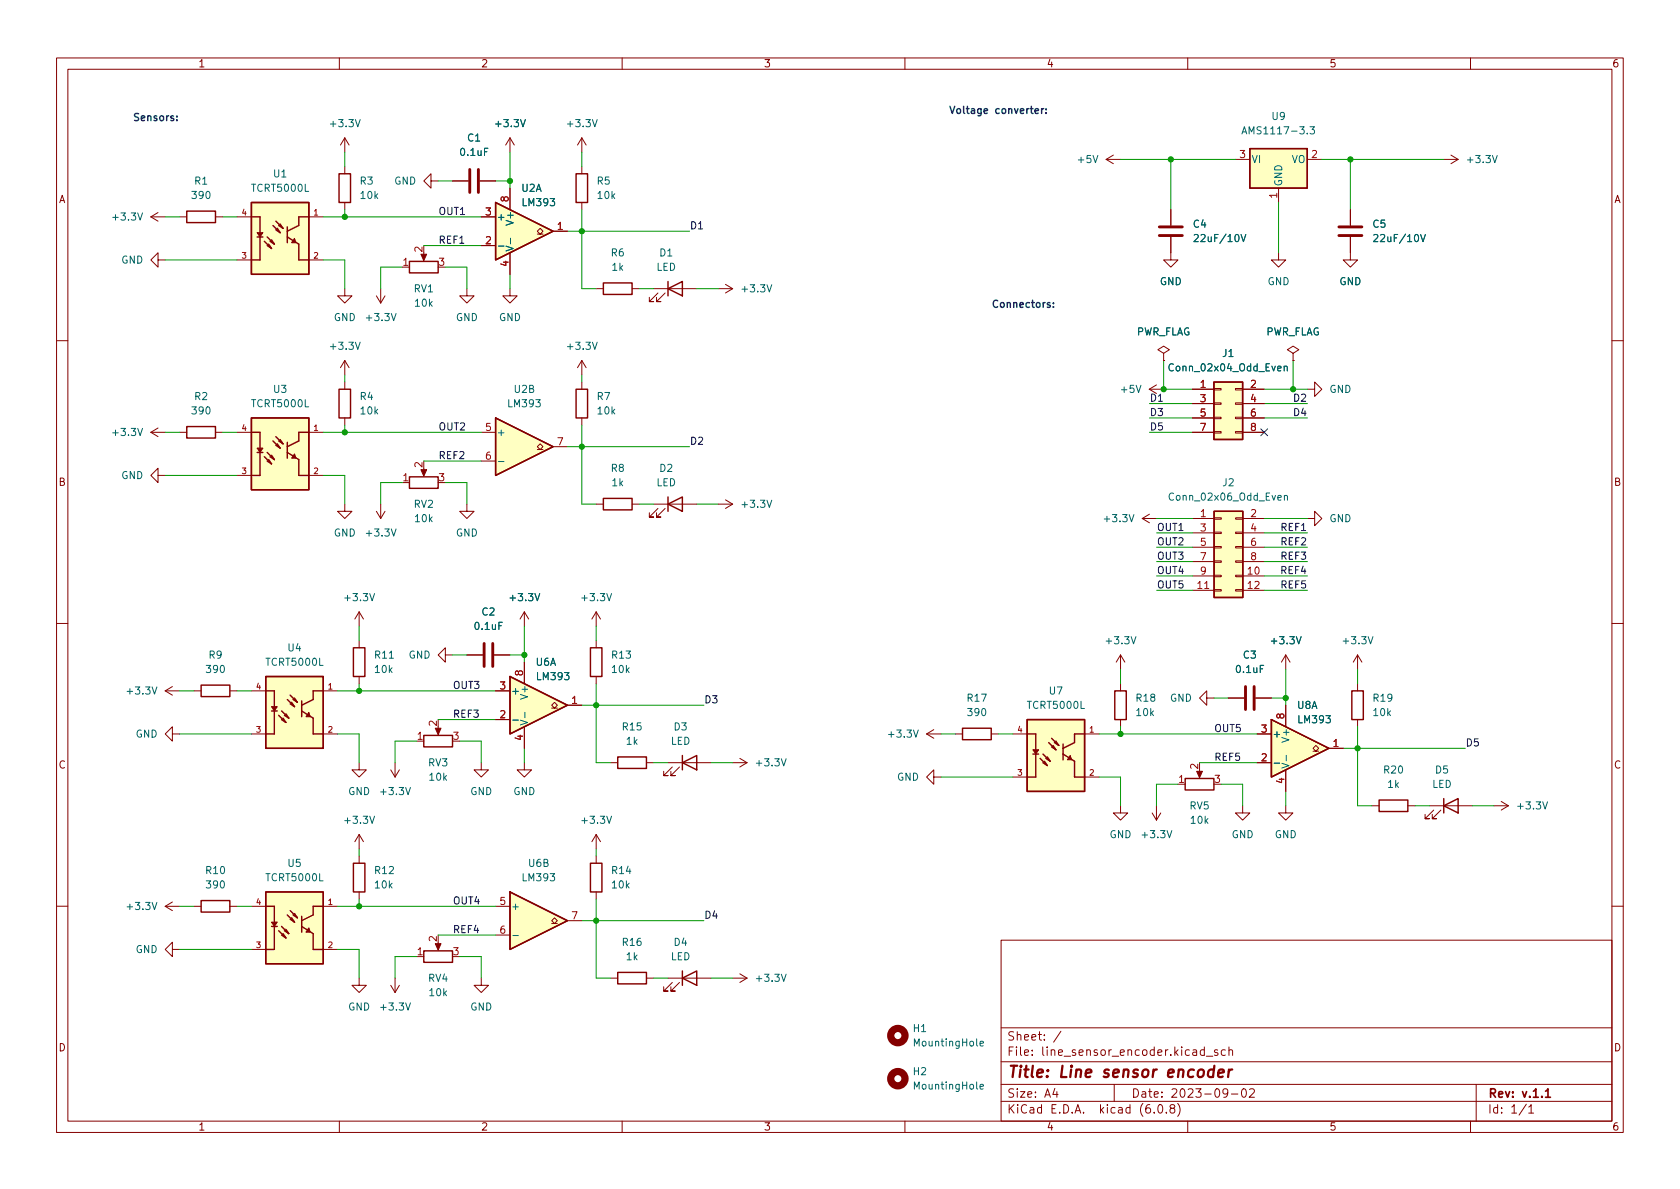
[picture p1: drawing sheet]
<svg xmlns="http://www.w3.org/2000/svg" width="297mm" height="210mm" viewBox="0 0 297 210" stroke-linecap="round" stroke-linejoin="round" font-family="sans-serif">
<g fill="none" stroke="#840000" stroke-width=".18">
<path d="M10 10.2h277v190.1h-277zM12 12.2h273v186.1h-273zM60 10.2v2M110 10.2v2M160 10.2v2M210 10.2v2M260 10.2v2M26.7 38.3h2.5M26.7 38.3l1.2 .8M27.9 37.6l-1.2 .7M31.7 38.3h1.3M38.1 38.3h1.3"/>
<path d="M41.9 38.3h2.5M54.6 38.3h2.5M61 24.4v2.5M61 29.5v1.2M61 35.8v1.3M61 24.4l-.8 1.2M61 24.4l.7 1.2M76.2 32v-1.3l-1.3 1.3 1.3 1.3v-1.3h1.3M80 32h2.8M84.8 32h2.8M85.1 38.3h2.5M90.2 24.4l-.8 1.2"/>
<path d="M90.2 24.4v2.5M90.2 33.3v3.8M90.2 24.4l.7 1.2M102.9 24.4l-.8 1.2M102.9 24.4v2.5M102.9 29.5v1.2M102.9 35.8v1.3M102.9 24.4l.7 1.2M195.6 28.2l1.2 .8M195.6 28.2h2.5M196.8 27.4l-1.2 .8M207 37.1v2.8"/>
<path d="M218.4 28.2h2.6M226.1 33.3v2.5M231.1 28.2h2.6M238.8 37.1v2.8M255.3 28.2h2.5M256.5 27.4l1.3 .8M257.8 28.2l-1.3 .8M27.9 46v-1.3l-1.2 1.3 1.2 1.2v-1.2h1.3M41.9 46h2.5M54.6 46h2.5M61 51v1.3h1.2l-1.2 1.3-1.3-1.3h1.3M66.5 52.3l.8 1.3"/>
<path d="M67.3 51v2.6M68.1 52.3l-.8 1.3M74.9 44.7v1M82.5 51v1.3h1.3l-1.3 1.3-1.2-1.3h1.2M85.1 43.4h2.5M90.2 51v1.3h1.2l-1.2 1.3-1.3-1.3h1.3M90.2 44.7v3.8M95 41.4h.5l-.5-.5 .5-.5 .5 .5-.5 .5h.5M97.8 40.9h2.5M105.4 51h1.3M111.8 51h1.2M115.6 51h7.6"/>
<path d="M116.3 51.8l-1.5 1.5h.8h-.8v-.7M117.6 51.8l-1.5 1.5h.7h-.7v-.7M127 51h2.5M128.3 50.3l1.2 .7M129.5 51l-1.2 .8M207 41.9v4.1h1.3l-1.3 1.2-1.3-1.2h1.3M226.1 44.7v1.3h1.2l-1.2 1.2-1.3-1.2h1.3M238.8 41.9v4.1h1.2l-1.2 1.2-1.3-1.2h1.3M10 60.2h2M26.7 76.4h2.5M26.7 76.4l1.2 .8M27.9 75.7l-1.2 .7"/>
<path d="M31.7 76.4h1.3M38.1 76.4h1.3M41.9 76.4h2.5M54.6 76.4h2.5M61 63.7v2.6M61 67.6v1.2M61 73.9v1.3M61 63.7l-.8 1.3M61 63.7l.7 1.3M85.1 76.4h2.5M95 79.5h.5l-.5-.5 .5-.5 .5 .5-.5 .5h.5M97.8 79h2.5"/>
<path d="M102.9 63.7v2.6M102.9 67.6v1.2M102.9 73.9v1.3M102.9 63.7l-.8 1.3M102.9 63.7l.7 1.3M203.2 68.8h2.5M203.2 68.8l1.3 .8M204.5 68.1l-1.3 .7M205.7 62.5l1.1-.7-1.1-.6-1 .6 1 .7v1.2M205.7 63.7h.1M210.8 68.8h3.8M210.8 71.4h3.8"/>
<path d="M210.8 73.9h3.8M210.8 76.4h3.8M214.6 76.3h1.3v.3h-1.3zM214.6 73.8h1.3v.2h-1.3zM214.6 71.2h1.3v.3h-1.3zM214.6 68.7h1.3v.3h-1.3zM218.4 76.3h1.3v.3h-1.3zM218.4 73.8h1.3v.2h-1.3zM218.4 71.2h1.3v.3h-1.3zM218.4 68.7h1.3v.3h-1.3zM219.7 68.8h3.8M219.7 71.4h3.8"/>
<path d="M219.7 73.9h3.8M219.7 76.4h3.8M228.6 62.5l1-.7-1-.6-1 .6 1 .7v1.2M228.6 63.7h.1M231.2 68.8h1.2v-1.2l1.3 1.2-1.3 1.3v-1.3M285 60.2h2M27.9 84.1v-1.3l-1.2 1.3 1.2 1.2v-1.2h1.3M41.9 84.1h2.5M54.6 84.1h2.5M61 89.1v1.3h1.2l-1.2 1.3-1.3-1.3h1.3M66.5 90.4l.8 1.3M67.3 89.1v2.6"/>
<path d="M68.1 90.4l-.8 1.3M74.9 82.8v1M82.5 89.1v1.3h1.3l-1.3 1.3-1.2-1.3h1.2M85.1 81.5h2.5M105.4 89.1h1.3M111.8 89.1h1.2M115.6 89.1h7.6M116.3 89.9l-1.5 1.5h.8h-.8v-.7M117.6 89.9l-1.5 1.5h.7h-.7v-.7M127 89.1h2.5M128.3 88.4l1.2 .7M129.5 89.1l-1.2 .8"/>
<path d="M202 91.7l1.2 .8M202 91.7h2.5M203.2 90.9l-1.2 .8M210.9 91.7h3.8M210.9 94.2h3.8M210.9 96.8h3.8M210.9 99.3h3.8M214.7 99.2h1.2v.2h-1.2zM214.7 96.6h1.2v.3h-1.2zM214.7 94.1h1.2v.3h-1.2zM214.7 91.6h1.2v.2h-1.2zM218.5 99.2h1.2v.2h-1.2z"/>
<path d="M218.5 96.6h1.2v.3h-1.2zM218.5 94.1h1.2v.3h-1.2zM218.5 91.6h1.2v.2h-1.2zM219.7 91.7h3.9M219.7 94.2h3.9M219.7 96.8h3.9M219.7 99.3h3.9M231.2 91.7h1.2v-1.3l1.3 1.3-1.3 1.3v-1.3M10 110.2h2M63.5 108.2v2.5M63.5 113.3v1.2M63.5 119.6v1.3"/>
<path d="M63.5 108.2l-.8 1.3M63.5 108.2l.8 1.3M78.7 115.8v-1.3l-1.2 1.3 1.2 1.3v-1.3h1.3M82.5 115.8h2.8M87.4 115.8h2.8M92.7 108.2v2.5M92.7 117.1v3.8M92.7 108.2l-.8 1.3M92.7 108.2l.8 1.3M105.4 108.2v2.5M105.4 113.3v1.2M105.4 119.6v1.3"/>
<path d="M105.4 108.2l-.8 1.3M105.4 108.2l.8 1.3M198.1 115.8v2.6M198.1 115.8l-.7 1.3M198.1 115.8l.8 1.3M210.9 101.8h3.8M210.9 104.4h3.8M214.7 104.3h1.2v.2h-1.2zM214.7 101.7h1.2v.3h-1.2zM218.5 104.3h1.2v.2h-1.2zM218.5 101.7h1.2v.3h-1.2zM219.7 101.8h3.9"/>
<path d="M219.7 104.4h3.9M227.3 115.8v2.6M227.3 115.8l-.7 1.3M227.3 115.8l.8 1.3M240 115.8v2.6M240 115.8l-.7 1.3M240 115.8l.8 1.3M285 110.2h2M29.2 122.2h2.5M29.2 122.2l1.3 .7M30.5 129.8v-1.3l-1.3 1.3 1.3 1.3v-1.3h1.2M30.5 121.4l-1.3 .8"/>
<path d="M34.3 122.2h1.3M40.6 122.2h1.3M44.4 129.8h2.6M44.4 122.2h2.6M57.1 129.8h2.6M57.1 122.2h2.6M63.5 134.9v1.2h1.3l-1.3 1.3-1.3-1.3h1.3M69.1 136.1l.7 1.3M69.8 134.9v2.5M70.6 136.1l-.8 1.3M77.5 128.5v1M85.1 134.9v1.2h1.3l-1.3 1.3-1.3-1.3h1.3"/>
<path d="M87.6 122.2h2.6M87.6 127.2h2.6M92.7 134.9v1.2h1.3l-1.3 1.3-1.3-1.3h1.3M92.7 128.5v3.8M97.5 125.2h.5l-.5-.5 .5-.5 .6 .5-.6 .5h.6M100.3 124.7h2.6M107.9 134.9h1.3M114.3 134.9h1.3M118.1 134.9h7.6M118.9 135.6l-1.6 1.6h.8h-.8v-.8M120.1 135.6l-1.5 1.6h.8h-.8v-.8M129.5 134.9h2.6"/>
<path d="M130.8 134.1l1.3 .8M132.1 134.9l-1.3 .7M163.8 129.8h2.6M163.8 129.8l1.3 .8M165.1 137.4v-1.3l-1.3 1.3 1.3 1.3v-1.3h1.3M165.1 129l-1.3 .8M168.9 129.8h1.3M175.3 129.8h1.2M179.1 129.8h2.5M179.1 137.4h2.5M191.8 129.8h2.5M191.8 137.4h2.5"/>
<path d="M198.1 120.9v1.3M198.1 127.2v1.3M212.1 136.1v1.1M213.4 123.4v-1.2l-1.3 1.2 1.3 1.3v-1.3h1.2M217.2 123.4h2.8M222 123.4h2.8M222.2 129.8h2.6M222.2 134.9h2.6M227.3 124.7v3.8M227.3 136.1v3.8M232.2 132.8h.5l-.5-.5 .5-.5 .5 .5-.5 .5h.5M234.9 132.3h2.6"/>
<path d="M240 120.9v1.3M240 127.2v1.3M30.5 159.5l-1.3 .8M63.5 147.6v2.5M63.5 151.4v1.2M63.5 157.7v1.3M63.5 147.6l-.8 1.2M63.5 147.6l.8 1.2M105.4 147.6v2.5M105.4 151.4v1.2M105.4 157.7v1.3M105.4 147.6l-.8 1.2"/>
<path d="M105.4 147.6l.8 1.2M198.1 142.5v1.3h1.3l-1.3 1.2-1.3-1.2h1.3M203.7 143.8l.8 1.2M204.5 142.5v2.5M205.2 143.8l-.7 1.2M219.7 142.5v1.3h1.3l-1.3 1.2-1.3-1.2h1.3M227.3 142.5v1.3h1.3l-1.3 1.2-1.2-1.2h1.2M242.6 142.5h1.2M248.9 142.5h1.3M252.7 142.5h7.6M253.5 143.3l-1.5 1.5h.7h-.7v-.8M254.8 143.3l-1.6 1.5h.8h-.8v-.8"/>
<path d="M264.2 142.5h2.5M265.4 141.7l1.3 .8M266.7 142.5l-1.3 .8M10 160.2h2M29.2 160.3l1.3 .7M29.2 160.3h2.5M30.5 167.9v-1.3l-1.3 1.3 1.3 1.3v-1.3h1.2M34.3 160.3h1.3M40.6 160.3h1.3M44.4 160.3h2.6M44.4 167.9h2.6M57.1 160.3h2.6"/>
<path d="M57.1 167.9h2.6M63.5 173v1.2h1.3l-1.3 1.3-1.3-1.3h1.3M69.1 174.2l.7 1.3M69.8 173v2.5M70.6 174.2l-.8 1.3M77.5 166.6v1M85.1 173v1.2h1.3l-1.3 1.3-1.3-1.3h1.3M87.6 160.3h2.6M87.6 165.3h2.6M97.5 163.3h.5l-.5-.5 .5-.5 .6 .5-.6 .5h.6M100.3 162.8h2.6M107.9 173h1.3"/>
<path d="M114.3 173h1.3M118.1 173h7.6M118.9 173.7l-1.6 1.6h.8h-.8v-.8M120.1 173.7l-1.5 1.6h.8h-.8v-.8M129.5 173h2.6M130.8 172.2l1.3 .8M132.1 173l-1.3 .7M177 166.3h108v32h-108zM285 160.2h2M60 198.3v2M110 198.3v2M160 198.3v2"/>
<path d="M177 194.8h108M177 191.8h108M177 187.8h108M177 181.8h108M186.5 192.5l-.4 1h1M186.9 193v1M187.6 182.4l-1.3 1.9M197 191.8v3M204.1 196.7v.1M204.9 195.4l.2-.1a.81 .81 0 0 1 .6 .7 .81 .81 0 0 1-.3 .8h-.2a.81 .81 0 0 1-.6-.6 .81 .81 0 0 1 .3-.8zM206.2 196.7v.1M207.1 196l-.2-.3v-.2l.2-.2 .5 .1 .1 .2-.1 .2-.6 .2-.1 .3v.4l.2 .1h.5l.1-.3-.1-.4-.2-.1"/>
<path d="M208.2 195.1a1.72 1.72 0 0 1 0 2.3M210 198.3v2M212.9 185.7l-.4-.1-.3 .3v.4l.2 .3h.5M212.9 185.1v1.5M213.3 186.8h1.1M215.3 185.7l-.4-.1-.2 .2 .1 .3 .5 .1v.4h-.6M216.6 185.7l-.4-.1-.3 .3v.4l.2 .3h.5M217.1 193.2l-.3 .3h-.3l-.3-.3 .2-.6 .4-.1 .2 .2a.99 .99 0 0 1-.4 1.3h-.2M217.3 185.8l.2-.2 .4 .1v.9M217.3 185.1v1.5M217.7 193.5h1.2M219.7 192.6l.2-.1a.81 .81 0 0 1 .5 .7 .81 .81 0 0 1-.3 .8h-.1a.81 .81 0 0 1-.6-.6 .81 .81 0 0 1 .3-.8z"/>
<path d="M220.9 192.7l.6-.2 .2 .2 .1 .3-.9 1h.9M260 198.3v2M261 191.8v6.5M269.9 195.3l-1.3 1.9M270.3 195.8l.4-.5v1.5M270.3 196.8h.9"/>
</g>
<path d="M273.3 193l.4-.5v1.5M273.3 194h.8" fill="none" stroke="#840000" stroke-width=".3"/>
<path d="M214.6 189.2a.66 .66 0 0 0-1 .3v.6l.1 .3 .2 .1 .6-.1M214.7 188.5l-.2 2M215.4 189.8l1-.2-.1-.4-.5-.1-.3 .3-.1 1 .2 .1 .6-.1M217.3 189.1l-.2 1.4M217.9 189.1l-.4 .1-.2 .3" fill="none" stroke="#840000" stroke-width=".4"/>
<g fill="#ffffc2" stroke="#ffffc2" stroke-width=".18">
<path d="M214.6 67.6h5.1v10.1h-5.1z"/>
<path d="M181.6 127.2h10.2v12.7h-10.2z"/>
<path d="M47 119.6h10.1v12.7h-10.1z"/>
<path d="M224.8 127.2l10.1 5.1-10.1 5.1z"/>
<path d="M87.6 73.9l10.2 5.1-10.2 5.1z"/>
<path d="M90.2 119.6l10.1 5.1-10.1 5.1z"/>
<path d="M214.7 90.4h5v15.3h-5z"/>
<path d="M87.6 35.8l10.2 5.1-10.2 5.1z"/>
<path d="M221 26.3h10.1v7h-10.1z"/>
<path d="M90.2 157.7l10.1 5.1-10.1 5.1z"/>
<path d="M44.4 35.8h10.2v12.7h-10.2z"/>
<path d="M44.4 73.9h10.2v12.7h-10.2z"/>
<path d="M47 157.7h10.1v12.7h-10.1z"/>
</g>
<g fill="none" stroke="#840000" stroke-width=".25">
<path d="M33 37.3h5.1v2.1h-5.1zM44.4 35.8h10.2v12.7h-10.2zM44.4 38.3h1.6v2.8M48.3 39.9l1.2 1.2M48.8 39.1l1.2 1.3M49.3 39.9l.7 .5M49.5 39.6l.5 .8M54.6 38.3h-1.8v1.6l-2 1M59.9 30.7h2.1v5.1h-2.1zM87.6 35.8l10.2 5.1-10.2 5.1zM101.9 30.7h2v5.1h-2zM221 26.3h10.1v7h-10.1z"/>
<path d="M45.5 41.9h1M46 41.9v4.1h-1.6M46.7 42.7l1.3 1.2M47.2 43.4l.8 .5M47.2 41.9l1.3 1.3M47.5 43.2l.5 .7M47.8 42.7l.7 .5M48 42.4l.5 .8M48.8 40.6l.7 .5M49 40.4l.5 .7M50.8 41.9l2 1.3v2.8h1.8M50.8 40.1v2.8"/>
<path d="M72.4 46.2h5.1v2.1h-5.1zM106.7 50h5.1v2.1h-5.1zM118.1 51l2.5-1.2v2.5zM118.1 49.8v2.5M33 75.4h5.1v2.1h-5.1zM44.4 73.9h10.2v12.7h-10.2zM44.4 76.4h1.6v2.8M48.3 78l1.2 1.2M48.8 77.2l1.2 1.3M48.8 78.7l.7 .5M49 78.5l.5 .7M49.3 78l.7 .5"/>
<path d="M49.5 77.7l.5 .8M50.8 78.2v2.8M54.6 76.4h-1.8v1.6l-2 1M59.9 68.8h2.1v5.1h-2.1zM87.6 73.9l10.2 5.1-10.2 5.1zM101.9 68.8h2v5.1h-2zM214.6 67.6h5.1v10.1h-5.1zM45.5 80h1M46 80v4.1h-1.6M46.7 80.8l1.3 1.2M47.2 80l1.3 1.3M47.2 81.5l.8 .5"/>
<path d="M47.5 81.3l.5 .7M47.8 80.8l.7 .5M48 80.5l.5 .8M50.8 80l2 1.3v2.8h1.8M72.4 84.3h5.1v2.1h-5.1zM106.7 88.1h5.1v2.1h-5.1zM118.1 89.1l2.5-1.2v2.5zM118.1 87.9v2.5M214.7 90.4h5v15.3h-5zM47 119.6h10.1v12.7h-10.1zM62.5 114.5h2v5.1h-2zM90.2 119.6l10.1 5.1-10.1 5.1z"/>
<path d="M104.4 114.5h2v5.1h-2zM35.6 121.2h5v2h-5zM47 122.2h1.5v2.8M48 125.7h1M48.5 125.7v4.1h-1.5M49.3 126.5l1.2 1.3M49.8 125.7l1.3 1.3M49.8 127.2l.7 .6M50 127l.5 .8M50.3 126.5l.8 .5M50.5 126.2l.6 .8M50.8 123.7l1.3 1.3"/>
<path d="M51.3 122.9l1.3 1.3M51.3 124.5l.8 .5M51.6 124.2l.5 .8M51.8 123.7l.8 .5M52.1 123.4l.5 .8M53.3 125.7l2.1 1.3v2.8h1.7M53.3 123.9v2.8M57.1 122.2h-1.7v1.5l-2.1 1M74.9 130h5.1v2.1h-5.1zM109.2 133.9h5.1v2h-5.1zM120.6 134.9l2.6-1.3v2.5zM120.6 133.6v2.5"/>
<path d="M170.2 128.8h5.1v2h-5.1zM181.6 127.2h10.2v12.7h-10.2zM181.6 129.8h1.5v2.8M182.6 133.3h1M183.1 133.3v4.1h-1.5M183.9 134.1l1.3 1.3M184.4 133.3l1.3 1.3M184.4 134.9l.8 .5M184.7 134.6l.5 .8M184.9 134.1l.8 .5M185.2 133.9l.5 .7M185.4 131.3l1.3 1.3"/>
<path d="M185.9 130.6l1.3 1.2M185.9 132.1l.8 .5M186.2 131.8l.5 .8M186.4 131.3l.8 .5M186.7 131.1l.5 .7M188 133.3l2 1.3v2.8h1.8M188 131.6v2.8M191.8 129.8h-1.8v1.5l-2 1M197.1 122.2h2v5h-2zM209.5 137.7h5.1v2h-5.1zM224.8 127.2l10.1 5.1-10.1 5.1zM239 122.2h2v5h-2z"/>
<path d="M35.6 159.3h5v2h-5zM47 157.7h10.1v12.7h-10.1zM62.5 152.6h2v5.1h-2zM90.2 157.7l10.1 5.1-10.1 5.1zM104.4 152.6h2v5.1h-2zM243.8 141.5h5.1v2h-5.1zM255.3 142.5l2.5-1.3v2.6zM255.3 141.2v2.6M47 160.3h1.5v2.8M48 163.8h1M48.5 163.8v4.1h-1.5M49.3 164.6l1.2 1.3"/>
<path d="M49.8 163.8l1.3 1.3M49.8 165.3l.7 .6M50 165.1l.5 .8M50.3 164.6l.8 .5M50.5 164.3l.6 .8M50.8 161.8l1.3 1.3M51.3 161l1.3 1.3M51.3 162.6l.8 .5M51.6 162.3l.5 .8M51.8 161.8l.8 .5M52.1 161.5l.5 .8M53.3 162v2.8"/>
<path d="M53.3 163.8l2.1 1.3v2.8h1.7M57.1 160.3h-1.7v1.5l-2.1 1M74.9 168.1h5.1v2.1h-5.1zM109.2 172h5.1v2h-5.1zM120.6 173l2.6-1.3v2.5zM120.6 171.7v2.5"/>
</g>
<g fill="none" stroke="#006464" stroke-width=".18">
<path d="M219.6 23.7l.4-1.3 .4 1.3M219.7 23.3h.6M231.6 22.4h.8l-.4 .5 .3 .1v.6l-.1 .1-.6-.1M88.1 43.5h1M90.3 42.1v1M211.1 41.6l.5-.1 .3 .3-.8 .9h.8M219.4 41.5l.4 1.2 .5-1.2M242.9 41.6l.5-.1 .2 .3-.8 .9h.8M251.2 41.5l.4 1.2 .4-1.2M227.1 64.9l.1-.2 .3 .1 .1 .8M227.1 64.7v.9M88.1 81.6h1"/>
<path d="M227.1 87.7l.2-.1 .3 .1v.8M227.1 87.6v.9M90.7 127.3h.9M92.8 126v.9M225.3 135h1M227.4 133.6v.9M90.7 165.4h.9M173.3 192.2l.6-.2-.1-.2-.3-.1-.2 .2v.6h.5M173.3 184.5l.6-.1-.1-.2-.3-.1-.2 .2v.6h.5"/>
</g>
<g fill="#840000" stroke="#840000" stroke-width=".18">
<path d="M182.6 132.6h1l-.5 .7z"/>
<path d="M189.2 133.6l.3 .8h-.8z"/>
<path d="M48 125h1l-.5 .7z"/>
<path d="M54.6 126l.3 .7h-.8z"/>
<path d="M74.4 83.1h1l-.5 1.1z"/>
<path d="M77 166.9h1l-.5 1.1z"/>
<path d="M74.4 45h1l-.5 1.1z"/>
<path d="M45.5 41.1h1l-.5 .8z"/>
<path d="M52.1 42.2l.2 .7h-.7z"/>
<path d="M77 128.8h1l-.5 1.1z"/>
<path d="M45.5 79.2h1l-.5 .8z"/>
<path d="M52.1 80.3l.2 .7h-.7z"/>
<path d="M211.6 136.4h1l-.5 1.1z"/>
<path d="M48 163.1h1l-.5 .7z"/>
<path d="M54.6 164.1l.3 .7h-.8z"/>
</g>
<path d="M83.1 30v4M84.6 30v4M205 41.7h4M205 40.1h4M236.7 41.7h4.1M236.7 40.1h4.1M85.6 113.8v4.1M87.1 113.8v4.1M220.2 121.4v4.1M221.7 121.4v4.1" fill="none" stroke="#840000" stroke-width=".51"/>
<g fill="none" stroke="#840000" stroke-width="1.3">
<circle cx="158.7" cy="190.7" r="1.27"/>
<circle cx="158.7" cy="183.1" r="1.27"/>
</g>
<path d="M168 18.8l.4 1.3 .4-1.3M169.2 19.3l.2-.1 .4 .1v.5l-.1 .2-.3 .1-.2-.2zM176.4 53.2a.6 .6 0 0 0-.8 .4 .6 .6 0 0 0 .6 .8l.2-.2" fill="none" stroke="#0000c2" stroke-width=".25"/>
<g fill="none" stroke="#009600" stroke-width=".18">
<path d="M29.2 38.3h2.5M39.4 38.3h2.5M57.1 38.3h28M61 26.9v2.6M61 37.1v1.2M77.5 32h2.5M87.6 32h2.6M90.2 26.9v6.4M102.9 26.9v2.6M102.9 37.1v13.9h2.5M198.1 28.2h20.3M207 28.2v8.9"/>
<path d="M226.1 35.8v8.9M233.7 28.2h21.6M238.8 28.2v8.9M29.2 46h12.7M57.1 46h3.9v5M71.1 47.2h-3.8v3.8M74.9 43.4h10.2M78.7 47.2h3.8v3.8M90.2 48.5v2.5M100.3 40.9h21.6M113 51h2.6M123.2 51h3.8"/>
<path d="M29.2 76.4h2.5M39.4 76.4h2.5M57.1 76.4h28M61 66.3v1.3M61 75.2v1.2M100.3 79h21.6M102.9 66.3v1.3M102.9 75.2v13.9h2.5M203.2 76.4h7.6M203.2 71.4h7.6M203.2 73.9h7.6M205.7 63.7v5.1h5.1"/>
<path d="M223.5 68.8h7.7M223.5 71.4h7.7M223.5 73.9h7.7M228.6 63.7v5.1M29.2 84.1h12.7M57.1 84.1h3.9v5M71.1 85.3h-3.8v3.8M74.9 81.5h10.2M78.7 85.3h3.8v3.8M113 89.1h2.6M123.2 89.1h3.8M204.5 94.2h6.4"/>
<path d="M204.5 99.3h6.4M204.5 91.7h6.4M204.5 96.8h6.4M223.6 94.2h7.6M223.6 99.3h7.6M223.6 91.7h7.6M223.6 96.8h7.6M63.5 110.7v2.6M80 115.8h2.5M90.2 115.8h2.5M92.7 110.7v6.4M105.4 110.7v2.6"/>
<path d="M198.1 118.4v2.5M204.5 104.4h6.4M204.5 101.8h6.4M223.6 104.4h7.6M223.6 101.8h7.6M227.3 118.4v6.3M240 118.4v2.5M31.7 129.8h12.7M31.7 122.2h2.6M41.9 122.2h2.5M59.7 129.8h3.8v5.1M59.7 122.2h27.9"/>
<path d="M63.5 120.9v1.3M73.7 131.1h-3.9v3.8M77.5 127.2h10.1M81.3 131.1h3.8v3.8M92.7 132.3v2.6M102.9 124.7h21.6M105.4 120.9v14h2.5M115.6 134.9h2.5M125.7 134.9h3.8M166.4 129.8h2.5M166.4 137.4h12.7M176.5 129.8h2.6"/>
<path d="M194.3 137.4h3.8v5.1M194.3 129.8h27.9M198.1 128.5v1.3M208.3 138.7h-3.8v3.8M212.1 134.9h10.1M214.6 123.4h2.6M215.9 138.7h3.8v3.8M224.8 123.4h2.5M227.3 139.9v2.6M237.5 132.3h21.6M240 128.5v14h2.6M63.5 150.1v1.3"/>
<path d="M63.5 159v1.3M105.4 150.1v1.3M105.4 159v14h2.5M250.2 142.5h2.5M260.3 142.5h3.9M31.7 160.3h2.6M31.7 167.9h12.7M41.9 160.3h2.5M59.7 160.3h27.9M59.7 167.9h3.8v5.1M73.7 169.2h-3.9v3.8M77.5 165.3h10.1"/>
<path d="M81.3 169.2h3.8v3.8M102.9 162.8h21.6M115.6 173h2.5M125.7 173h3.8"/>
</g>
<path d="M222.9 75.8l1.2 1.3M224.1 75.8l-1.2 1.3" fill="none" stroke="#000084" stroke-width=".18"/>
<g fill="#009600" stroke="#009600" stroke-width=".18">
<circle cx="227.3" cy="123.4" r=".46"/>
<circle cx="240" cy="132.3" r=".46"/>
<circle cx="205.7" cy="68.8" r=".46"/>
<circle cx="102.9" cy="40.9" r=".46"/>
<circle cx="228.6" cy="68.8" r=".46"/>
<circle cx="207" cy="28.2" r=".46"/>
<circle cx="238.8" cy="28.2" r=".46"/>
<circle cx="198.1" cy="129.8" r=".46"/>
<circle cx="105.4" cy="124.7" r=".46"/>
<circle cx="92.7" cy="115.8" r=".46"/>
<circle cx="61" cy="76.4" r=".46"/>
<circle cx="102.9" cy="79" r=".46"/>
<circle cx="63.5" cy="122.2" r=".46"/>
<circle cx="63.5" cy="160.3" r=".46"/>
<circle cx="61" cy="38.3" r=".46"/>
<circle cx="90.2" cy="32" r=".46"/>
<circle cx="105.4" cy="162.8" r=".46"/>
</g>
<text font-size="2.8" fill="#840000" x="178" y="190.6">Title: Line sensor encoder</text>
<g font-size="2.1" fill="#840000">
<text x="178" y="184">Sheet: /</text>
<text x="178" y="186.7">File: line_sensor_encoder.kicad_sch</text>
<text x="178" y="196.9">KiCad E.D.A. kicad (6.0.8)</text>
<text x="178" y="194.1">Size: A4</text>
<text x="200" y="194.1">Date: 2023-09-02</text>
<text x="263" y="194.1">Rev: v.1.1</text>
<text x="263" y="196.9">Id: 1/1</text>
</g>
<g font-size="1.8" fill="#840000">
<text x="35" y="11.9">1</text>
<text x="85" y="11.9">2</text>
<text x="135" y="11.9">3</text>
<text x="185" y="11.9">4</text>
<text x="235" y="11.9">5</text>
<text x="285" y="11.9">6</text>
<text x="10.3" y="35.9">A</text>
<text x="285.3" y="35.9">A</text>
<text x="10.3" y="85.9">B</text>
<text x="285.3" y="85.9">B</text>
<text x="10.3" y="135.9">C</text>
<text x="285.3" y="135.9">C</text>
<text x="10.3" y="185.9">D</text>
<text x="285.3" y="185.9">D</text>
<text x="35" y="199.9">1</text>
<text x="85" y="199.9">2</text>
<text x="135" y="199.9">3</text>
<text x="185" y="199.9">4</text>
<text x="235" y="199.9">5</text>
<text x="285" y="199.9">6</text>
</g>
<g font-size="1.8" fill="#0000c2">
<text x="24.2" y="21.4">Sensors:</text>
<text x="169.9" y="20.1">Voltage converter:</text>
<text x="176.3" y="54.4">Connectors:</text>
</g>
<g font-size="1.8" fill="#006464">
<text x="58.6" y="22.5">+3.3V</text>
<text x="87.8" y="22.5">+3.3V</text>
<text x="100.5" y="22.5">+3.3V</text>
<text x="220.6" y="23.7">AMS1117-3.3</text>
<text x="224.9" y="21.2">U9</text>
<text x="81.5" y="27.6">0.1uF</text>
<text x="82.7" y="25">C1</text>
<text x="190.7" y="28.8">+5V</text>
<text x="221.2" y="28.8">VI</text>
<text x="228.3" y="28.8">VO</text>
<text x="259.7" y="28.8">+3.3V</text>
<text x="34.1" y="35.2">390</text>
<text x="34.4" y="32.6">R1</text>
<text x="44.7" y="33.9">TCRT5000L</text>
<text x="48.4" y="31.4">U1</text>
<text x="63.7" y="32.6">R3</text>
<text x="63.8" y="35.2">10k</text>
<text x="69.7" y="32.6">GND</text>
<text x="92.2" y="33.9">U2A</text>
<text x="105.6" y="32.6">R5</text>
<text x="105.7" y="35.2">10k</text>
<text x="226.7" y="33" transform="rotate(-90 226.7 33)">GND</text>
<text x="20.1" y="39">+3.3V</text>
<text x="87.8" y="39">+</text>
<text x="90.8" y="39.4" transform="rotate(-90 90.8 39.4)">V+</text>
<text x="92.5" y="36.4">LM393</text>
<text x="211" y="40.3">C4</text>
<text x="242.8" y="40.3">C5</text>
<text x="21.4" y="46.6">GND</text>
<text x="90.8" y="44.6" transform="rotate(-90 90.8 44.6)">V-</text>
<text x="108.1" y="45.3">R6</text>
<text x="108.2" y="47.9">1k</text>
<text x="116" y="47.9">LED</text>
<text x="116.7" y="45.3">D1</text>
<text x="211.8" y="42.8">22uF/10V</text>
<text x="243.5" y="42.8">22uF/10V</text>
<text x="73.2" y="51.7">RV1</text>
<text x="131.4" y="51.7">+3.3V</text>
<text x="205" y="50.4">GND</text>
<text x="224.1" y="50.4">GND</text>
<text x="236.8" y="50.4">GND</text>
<text x="59" y="56.8">GND</text>
<text x="65" y="56.8">+3.3V</text>
<text x="73.5" y="54.2">10k</text>
<text x="80.6" y="56.8">GND</text>
<text x="88.2" y="56.8">GND</text>
<text x="200.8" y="59.3">PWR_FLAG</text>
<text x="223.7" y="59.3">PWR_FLAG</text>
<text x="58.6" y="61.8">+3.3V</text>
<text x="100.5" y="61.8">+3.3V</text>
<text x="207.1" y="65.7">Conn_02x04_Odd_Even</text>
<text x="216.2" y="63.1">J1</text>
<text x="34.4" y="70.7">R2</text>
<text x="48.4" y="69.5">U3</text>
<text x="63.7" y="70.7">R4</text>
<text x="90.9" y="69.5">U2B</text>
<text x="105.6" y="70.7">R7</text>
<text x="198.3" y="69.5">+5V</text>
<text x="235" y="69.5">GND</text>
<text x="20.1" y="77.1">+3.3V</text>
<text x="34.1" y="73.3">390</text>
<text x="44.7" y="72">TCRT5000L</text>
<text x="63.8" y="73.3">10k</text>
<text x="87.8" y="77.1">+</text>
<text x="90" y="72">LM393</text>
<text x="105.7" y="73.3">10k</text>
<text x="108.1" y="83.4">R8</text>
<text x="116.7" y="83.4">D2</text>
<text x="21.4" y="84.7">GND</text>
<text x="73.2" y="89.8">RV2</text>
<text x="108.2" y="86">1k</text>
<text x="116" y="86">LED</text>
<text x="131.4" y="89.8">+3.3V</text>
<text x="207.1" y="88.5">Conn_02x06_Odd_Even</text>
<text x="216.2" y="86">J2</text>
<text x="59" y="94.9">GND</text>
<text x="65" y="94.9">+3.3V</text>
<text x="73.5" y="92.3">10k</text>
<text x="80.6" y="94.9">GND</text>
<text x="195.4" y="92.3">+3.3V</text>
<text x="235" y="92.3">GND</text>
<text x="61.2" y="106.3">+3.3V</text>
<text x="90.4" y="106.3">+3.3V</text>
<text x="103.1" y="106.3">+3.3V</text>
<text x="84.1" y="111.4">0.1uF</text>
<text x="85.2" y="108.8">C2</text>
<text x="195.8" y="113.9">+3.3V</text>
<text x="225" y="113.9">+3.3V</text>
<text x="237.7" y="113.9">+3.3V</text>
<text x="36.6" y="119">390</text>
<text x="37" y="116.5">R9</text>
<text x="47.2" y="117.7">TCRT5000L</text>
<text x="50.9" y="115.2">U4</text>
<text x="66.3" y="116.5">R11</text>
<text x="66.4" y="119">10k</text>
<text x="72.2" y="116.5">GND</text>
<text x="94.8" y="117.7">U6A</text>
<text x="108.3" y="116.5">R13</text>
<text x="108.3" y="119">10k</text>
<text x="218.7" y="119">0.1uF</text>
<text x="219.8" y="116.5">C3</text>
<text x="22.7" y="122.8">+3.3V</text>
<text x="90.3" y="122.8">+</text>
<text x="93.3" y="123.2" transform="rotate(-90 93.3 123.2)">V+</text>
<text x="95" y="120.3">LM393</text>
<text x="171.1" y="124.1">R17</text>
<text x="181.8" y="125.3">TCRT5000L</text>
<text x="185.6" y="122.8">U7</text>
<text x="201" y="124.1">R18</text>
<text x="206.8" y="124.1">GND</text>
<text x="229.4" y="125.3">U8A</text>
<text x="242.9" y="124.1">R19</text>
<text x="24" y="130.4">GND</text>
<text x="93.3" y="128.4" transform="rotate(-90 93.3 128.4)">V-</text>
<text x="110.1" y="129.2">R15</text>
<text x="110.8" y="131.7">1k</text>
<text x="118.6" y="131.7">LED</text>
<text x="119.2" y="129.2">D3</text>
<text x="157.3" y="130.4">+3.3V</text>
<text x="171.2" y="126.6">390</text>
<text x="201" y="126.6">10k</text>
<text x="224.9" y="130.4">+</text>
<text x="228" y="130.9" transform="rotate(-90 228 130.9)">V+</text>
<text x="229.7" y="127.9">LM393</text>
<text x="242.9" y="126.6">10k</text>
<text x="75.7" y="135.5">RV3</text>
<text x="133.9" y="135.5">+3.3V</text>
<text x="228" y="136" transform="rotate(-90 228 136)">V-</text>
<text x="244.8" y="136.8">R20</text>
<text x="253.8" y="136.8">D5</text>
<text x="61.5" y="140.6">GND</text>
<text x="67.5" y="140.6">+3.3V</text>
<text x="76" y="138">10k</text>
<text x="83.1" y="140.6">GND</text>
<text x="90.7" y="140.6">GND</text>
<text x="158.6" y="138">GND</text>
<text x="210.4" y="143.1">RV5</text>
<text x="245.4" y="139.3">1k</text>
<text x="253.2" y="139.3">LED</text>
<text x="268.6" y="143.1">+3.3V</text>
<text x="61.2" y="145.7">+3.3V</text>
<text x="103.1" y="145.7">+3.3V</text>
<text x="196.2" y="148.2">GND</text>
<text x="202.1" y="148.2">+3.3V</text>
<text x="210.6" y="145.7">10k</text>
<text x="217.7" y="148.2">GND</text>
<text x="225.4" y="148.2">GND</text>
<text x="36.5" y="154.6">R10</text>
<text x="47.2" y="155.8">TCRT5000L</text>
<text x="50.9" y="153.3">U5</text>
<text x="66.3" y="154.6">R12</text>
<text x="92.5" y="155.8">LM393</text>
<text x="93.5" y="153.3">U6B</text>
<text x="108.3" y="154.6">R14</text>
<text x="22.7" y="160.9">+3.3V</text>
<text x="36.6" y="157.1">390</text>
<text x="66.4" y="157.1">10k</text>
<text x="90.3" y="160.9">+</text>
<text x="108.3" y="157.1">10k</text>
<text x="110.1" y="167.3">R16</text>
<text x="119.2" y="167.3">D4</text>
<text x="24" y="168.5">GND</text>
<text x="75.7" y="173.6">RV4</text>
<text x="110.8" y="169.8">1k</text>
<text x="118.6" y="169.8">LED</text>
<text x="133.9" y="173.6">+3.3V</text>
<text x="61.5" y="178.7">GND</text>
<text x="67.5" y="178.7">+3.3V</text>
<text x="76" y="176.1">10k</text>
<text x="83.1" y="178.7">GND</text>
<text x="161.5" y="182.5">H1</text>
<text x="161.9" y="185">MountingHole</text>
<text x="161.5" y="190.1">H2</text>
<text x="161.9" y="192.7">MountingHole</text>
</g>
<g font-size="1.8" fill="#a90000">
<text x="219.2" y="27.9">3</text>
<text x="231.9" y="27.9">2</text>
<text x="89.9" y="35.7" transform="rotate(-90 89.9 35.7)">8</text>
<text x="225.8" y="35" transform="rotate(-90 225.8 35)">1</text>
<text x="85.9" y="38.1">3</text>
<text x="98.6" y="40.6">1</text>
<text x="71.3" y="47">1</text>
<text x="74.7" y="44.6" transform="rotate(-90 74.7 44.6)">2</text>
<text x="77.6" y="47">3</text>
<text x="85.9" y="43.2">2</text>
<text x="89.9" y="47.1" transform="rotate(-90 89.9 47.1)">4</text>
<text x="212.2" y="68.6">1</text>
<text x="212.2" y="71.1">3</text>
<text x="221.1" y="68.6">2</text>
<text x="221.1" y="71.1">4</text>
<text x="85.9" y="76.2">5</text>
<text x="212.2" y="73.7">5</text>
<text x="212.2" y="76.2">7</text>
<text x="221.1" y="73.7">6</text>
<text x="221.1" y="76.2">8</text>
<text x="74.7" y="82.7" transform="rotate(-90 74.7 82.7)">2</text>
<text x="85.9" y="81.3">6</text>
<text x="98.6" y="78.7">7</text>
<text x="71.3" y="85.1">1</text>
<text x="77.6" y="85.1">3</text>
<text x="212.3" y="91.4">1</text>
<text x="212.3" y="94">3</text>
<text x="221.2" y="91.4">2</text>
<text x="221.2" y="94">4</text>
<text x="212.3" y="96.5">5</text>
<text x="212.3" y="99.1">7</text>
<text x="212.3" y="101.6">9</text>
<text x="220.7" y="101.6">10</text>
<text x="221.2" y="96.5">6</text>
<text x="221.2" y="99.1">8</text>
<text x="211.8" y="104.1">11</text>
<text x="220.7" y="104.1">12</text>
<text x="92.5" y="119.5" transform="rotate(-90 92.5 119.5)">8</text>
<text x="88.4" y="121.9">3</text>
<text x="101.1" y="124.5">1</text>
<text x="73.8" y="130.8">1</text>
<text x="77.2" y="128.4" transform="rotate(-90 77.2 128.4)">2</text>
<text x="80.2" y="130.8">3</text>
<text x="88.4" y="127">2</text>
<text x="92.5" y="130.9" transform="rotate(-90 92.5 130.9)">4</text>
<text x="223" y="129.5">3</text>
<text x="227.1" y="127.1" transform="rotate(-90 227.1 127.1)">8</text>
<text x="211.8" y="136" transform="rotate(-90 211.8 136)">2</text>
<text x="223" y="134.6">2</text>
<text x="235.7" y="132.1">1</text>
<text x="208.4" y="138.4">1</text>
<text x="214.8" y="138.4">3</text>
<text x="227.1" y="138.5" transform="rotate(-90 227.1 138.5)">4</text>
<text x="88.4" y="160">5</text>
<text x="77.2" y="166.5" transform="rotate(-90 77.2 166.5)">2</text>
<text x="88.4" y="165.1">6</text>
<text x="101.1" y="162.6">7</text>
<text x="73.8" y="168.9">1</text>
<text x="80.2" y="168.9">3</text>
</g>
<g font-size="1.8" fill="#0f0f0f">
<text x="77.5" y="38">OUT1</text>
<text x="121.9" y="40.5">D1</text>
<text x="77.5" y="43.1">REF1</text>
<text x="203.2" y="71">D1</text>
<text x="228.9" y="71">D2</text>
<text x="77.5" y="76.1">OUT2</text>
<text x="203.2" y="76.1">D5</text>
<text x="203.2" y="73.6">D3</text>
<text x="228.9" y="73.6">D4</text>
<text x="77.5" y="81.2">REF2</text>
<text x="121.9" y="78.6">D2</text>
<text x="204.5" y="93.9">OUT1</text>
<text x="226.7" y="93.9">REF1</text>
<text x="204.5" y="99">OUT3</text>
<text x="204.5" y="101.5">OUT4</text>
<text x="204.5" y="96.4">OUT2</text>
<text x="226.6" y="101.5">REF4</text>
<text x="226.7" y="96.4">REF2</text>
<text x="226.7" y="99">REF3</text>
<text x="204.5" y="104">OUT5</text>
<text x="226.7" y="104">REF5</text>
<text x="80" y="121.8">OUT3</text>
<text x="124.5" y="124.4">D3</text>
<text x="80" y="126.9">REF3</text>
<text x="214.6" y="129.4">OUT5</text>
<text x="259.1" y="132">D5</text>
<text x="214.6" y="134.5">REF5</text>
<text x="80" y="159.9">OUT4</text>
<text x="80" y="165">REF4</text>
<text x="124.5" y="162.5">D4</text>
</g>
<g font-size="1.4" fill="#a90000">
<text x="42.8" y="38.1">4</text>
<text x="55.5" y="38.1">1</text>
<text x="42.8" y="45.7">3</text>
<text x="55.5" y="45.7">2</text>
<text x="42.8" y="76.2">4</text>
<text x="55.5" y="76.2">1</text>
<text x="42.8" y="83.8">3</text>
<text x="55.5" y="83.8">2</text>
<text x="45.3" y="121.9">4</text>
<text x="58" y="121.9">1</text>
<text x="45.3" y="129.5">3</text>
<text x="58" y="129.5">2</text>
<text x="179.9" y="129.5">4</text>
<text x="192.6" y="129.5">1</text>
<text x="179.9" y="137.2">3</text>
<text x="192.6" y="137.2">2</text>
<text x="45.3" y="160">4</text>
<text x="58" y="160">1</text>
<text x="45.3" y="167.6">3</text>
<text x="58" y="167.6">2</text>
</g>
</svg>
